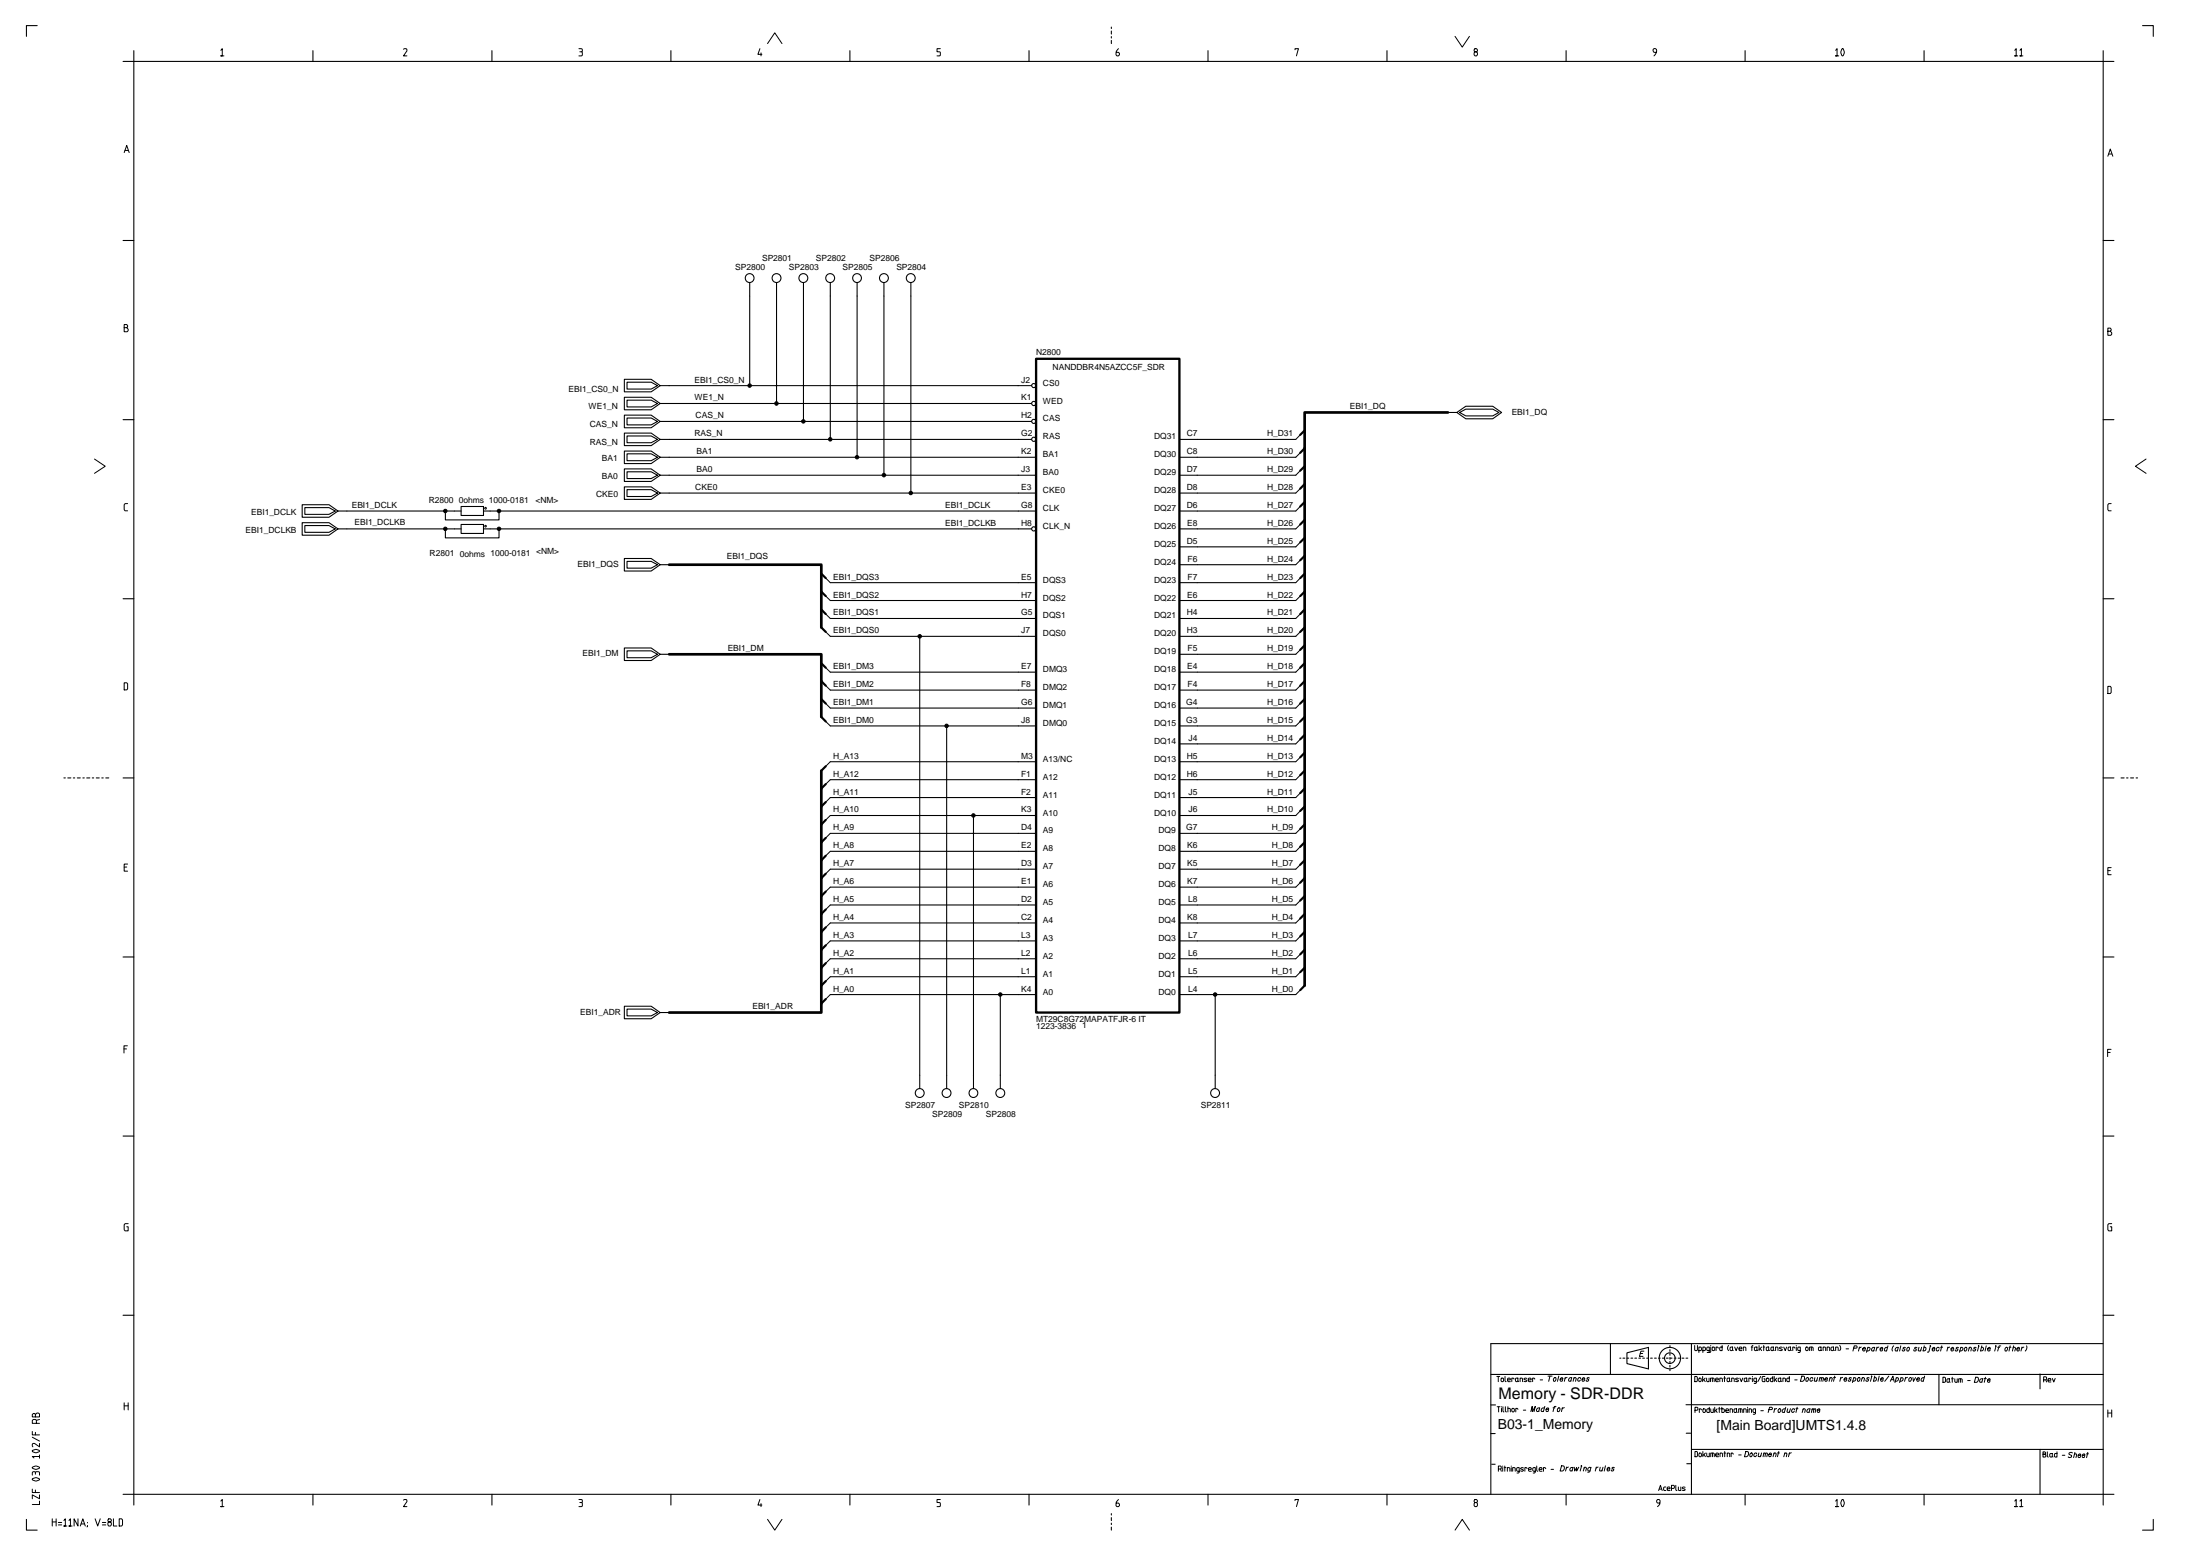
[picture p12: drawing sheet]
<svg xmlns="http://www.w3.org/2000/svg" width="420mm" height="297mm" viewBox="0 0 420 297" stroke-linecap="round" stroke-linejoin="round" font-family="sans-serif">
<g fill="none" stroke="#000" stroke-width=".2">
<path d="M7.1 4.9h-2.1v2M23.5 11.7h380.2M25.6 9.7v277.6M59.8 9.7v2M93.9 9.7v2M128.1 9.7v2M162.3 9.7v2M196.5 9.7v2M212.2 5.2v.2M212.2 5.9v.6M212.2 7v.3M212.2 7.7v.6"/>
<path d="M230.7 9.7v2M264.9 9.7v2M299.1 9.7v2M333.3 9.7v2M367.5 9.7v2M401.7 9.7v277.6M409.2 4.9h2v2M23.5 45.9h2.1M143.2 54v19.6M148.3 54v23M153.4 54v26.5M158.6 54v29.9"/>
<path d="M163.7 54v33.3M168.8 54v36.7M174 54v40.1M401.7 45.9h2M119.2 72.4h5.2l1.7 1.2-1.7 1.2h-5.2zM119.2 75.8h5.2l1.7 1.2-1.7 1.2h-5.2zM119.2 79.2h5.2l1.7 1.3-1.7 1.2h-5.2zM119.7 73h4.7l1.2 .6-1.2 .7h-4.7zM119.7 76.4h4.7l1.2 .6-1.2 .7h-4.7zM119.7 79.8h4.7l1.2 .7-1.2 .6h-4.7zM126.1 73.6h70.9M126.1 77h70.9"/>
<path d="M276.5 78.7h1.7M278.2 78.7l1.7-1.1h5.2l1.7 1.1-1.7 1.2h-5.2zM278.8 78.7l1.1-.6h5.2l1.2 .6-1.2 .7h-5.2zM23.5 80.1h2.1M57.7 96.4h5.1l1.7 1.2-1.7 1.1h-5.1zM57.7 99.8h5.1l1.7 1.2-1.7 1.2h-5.1zM58.2 96.9h4.6l1.2 .7-1.2 .6h-4.6zM64.5 97.6h23.6M85.1 97.6v1.7h10.2v-1.7M88.1 96.7h4.2v1.7h-4.2zM92.3 97.6h105.6M119.2 82.7h5.2l1.7 1.2-1.7 1.2h-5.2z"/>
<path d="M119.2 92.9h5.2l1.7 1.2-1.7 1.2h-5.2zM119.2 86.1h5.2l1.7 1.2-1.7 1.2h-5.2zM119.2 89.5h5.2l1.7 1.2-1.7 1.2h-5.2zM119.7 83.2h4.7l1.2 .7-1.2 .6h-4.7zM119.7 93.5h4.7l1.2 .6-1.2 .7h-4.7zM119.7 86.6h4.7l1.2 .7-1.2 .6h-4.7zM119.7 90.1h4.7l1.2 .6-1.2 .7h-4.7zM126.1 83.9h70.9M126.1 94.1h71.8M126.1 87.3h71.8M126.1 90.7h71.8M126.1 80.5h70.9"/>
<path d="M225.2 97.6h22.3M225.2 83.9h22.3M225.2 94.1h22.3M225.2 87.3h22.3M225.2 90.7h22.3M401.7 80.1h2M23.5 114.3h2.1M58.2 100.3h4.6l1.2 .7-1.2 .6h-4.6zM64.5 101h23.6M85.1 101v1.7h10.2v-1.7M88.1 100.1h4.2v1.7h-4.2zM92.3 101h104.7"/>
<path d="M119.2 106.6h5.2l1.7 1.2-1.7 1.2h-5.2zM119.7 107.2h4.7l1.2 .6-1.2 .7h-4.7zM126.1 107.8h1.7M158.6 111.2h39.3M158.6 118.1h39.3M158.6 114.6h39.3M225.2 101h22.3M225.2 111.2h22.3M225.2 118.1h22.3M225.2 114.6h22.3M225.2 107.8h22.3M225.2 104.4h22.3"/>
<path d="M401.7 114.3h2M119.2 123.7h5.2l1.7 1.2-1.7 1.2h-5.2zM119.7 124.2h4.7l1.2 .7-1.2 .7h-4.7zM126.1 124.9h1.7M158.6 128.3h39.3M158.6 138.6h39.3M158.6 135.2h39.3M158.6 131.7h39.3M158.6 121.5h39.3M175.7 121.5v86.3M180.8 138.6v69.2M225.2 128.3h22.3"/>
<path d="M225.2 138.6h22.3M225.2 135.2h22.3M225.2 131.7h22.3M225.2 124.9h22.3M225.2 121.5h22.3M12.2 148.5h.3M12.9 148.5h.6M14 148.5h.3M14.8 148.5h.5M15.8 148.5h.3M16.6 148.5h.6M17.6 148.5h.3"/>
<path d="M18.4 148.5h.6M19.4 148.5h.3M20.2 148.5h.6M23.5 148.5h2.1M158.6 145.4h39.3M158.6 159.1h39.3M158.6 155.7h39.3M158.6 152.3h39.3M158.6 148.8h39.3M185.9 155.7v52.1M225.2 145.4h22.3M225.2 159.1h22.3"/>
<path d="M225.2 155.7h22.3M225.2 152.3h22.3M225.2 148.8h22.3M225.2 142h22.3M401.7 148.5h2M405.1 148.5h.6M406.1 148.5h.3M406.9 148.5h.6M408 148.5h.2M158.6 179.6h39.3M158.6 176.2h39.3M158.6 172.8h39.3"/>
<path d="M158.6 169.4h39.3M158.6 165.9h39.3M158.6 162.5h39.3M225.2 179.6h22.3M225.2 176.2h22.3M225.2 172.8h22.3M225.2 169.4h22.3M225.2 165.9h22.3M225.2 162.5h22.3M23.5 182.7h2.1M119.2 192.1h5.2l1.7 1.2-1.7 1.2h-5.2zM119.7 192.6h4.7l1.2 .7-1.2 .6h-4.7z"/>
<path d="M126.1 193.3h1.7M158.6 189.9h39.3M158.6 186.5h39.3M158.6 183h39.3M191 189.9v17.9M225.2 189.9h22.3M225.2 186.5h22.3M225.2 183h22.3M232.1 189.9v17.9M401.7 182.7h2M23.5 216.9h2.1M401.7 216.9h2"/>
<path d="M23.5 251.1h2.1M284.7 256.5h116.9M284.7 256.5v28.8M307.6 256.5v5.8M309.3 259.3h.3M310 259.3h.3M310.7 259.3h.4M310.7 258.3l4.1-1.1v4.1l-4.1-1zM311.5 259.3h.3M312.2 259.3h.4M313 259.3h.3M313.7 259.3h.4"/>
<path d="M314.5 259.3h.3M315.2 259.3h.4M316 259.3h.3M316.7 259.3h.4M317.5 259.3h.3M318.2 259.3h.4M318.9 256.9v.3M318.9 257.6v.4M318.9 258.4v.3M318.9 259.1v.4M318.9 259.9v.3M319 259.3h.3"/>
<path d="M319.7 259.3h.4M320.5 259.3h.3M321.3 259.3h.3M322 259.3h.3M323 256.5v28.8M401.7 251.1h2M284.7 273.7h.8M284.7 262.4h117M284.7 268.2h.9M284.9 279.5h.6M318.9 260.6v.4M318.9 261.4v.3"/>
<path d="M322 268.2h.9M322 273.6h.9M322.1 279.4h.8M323 276.7h78.7M323 268.2h78.7M370.3 262.4v5.8M389.6 262.3v2.8M389.6 276.7v8.6M5 290v2.1h2.1M23.5 285.3h380.2M59.8 285.3v2M93.9 285.3v2"/>
<path d="M128.1 285.3v2M162.3 285.3v2M196.5 285.3v2M212.2 288.9v.3M212.2 289.7v.6M212.2 290.8v.2M212.2 291.5v.6M230.7 285.3v2M264.9 285.3v2M299.1 285.3v2M333.3 285.3v2M367.5 285.3v2"/>
<path d="M411.2 290v2.1h-2"/>
<circle cx="143.2" cy="53.1" r=".84"/>
<circle cx="148.3" cy="53.1" r=".85"/>
<circle cx="153.4" cy="53.1" r=".85"/>
<circle cx="158.5" cy="53.1" r=".85"/>
<circle cx="163.7" cy="53.1" r=".84"/>
<circle cx="168.8" cy="53.1" r=".85"/>
<circle cx="173.9" cy="53.1" r=".85"/>
<circle cx="197.4" cy="77" r=".4"/>
<circle cx="197.4" cy="73.6" r=".4"/>
<circle cx="197.4" cy="83.9" r=".4"/>
<circle cx="197.4" cy="80.4" r=".4"/>
<circle cx="197.4" cy="101" r=".4"/>
<circle cx="175.6" cy="208.7" r=".85"/>
<circle cx="180.8" cy="208.7" r=".85"/>
<circle cx="185.9" cy="208.7" r=".84"/>
<circle cx="191" cy="208.7" r=".85"/>
<circle cx="232.1" cy="208.7" r=".85"/>
<circle cx="318.9" cy="259.3" r="1.02"/>
<circle cx="318.9" cy="259.3" r="2.04"/>
</g>
<g fill="#000" stroke="#000" stroke-width=".19">
<circle cx="143.2" cy="73.6" r=".33"/>
<circle cx="148.3" cy="77" r=".34"/>
<circle cx="85" cy="97.5" r=".33"/>
<circle cx="95.3" cy="97.5" r=".33"/>
<circle cx="153.4" cy="80.4" r=".33"/>
<circle cx="158.6" cy="83.9" r=".34"/>
<circle cx="163.7" cy="87.3" r=".33"/>
<circle cx="168.8" cy="90.7" r=".34"/>
<circle cx="173.9" cy="94.1" r=".33"/>
<circle cx="85" cy="101" r=".33"/>
<circle cx="95.3" cy="101" r=".33"/>
<circle cx="175.7" cy="121.5" r=".34"/>
<circle cx="180.8" cy="138.6" r=".33"/>
<circle cx="185.9" cy="155.7" r=".33"/>
<circle cx="191" cy="189.9" r=".33"/>
<circle cx="232.1" cy="189.9" r=".33"/>
</g>
<path d="M276.5 78.7h-27.3v109.5M127.8 107.8h29.1v12M127.8 124.9h29.1v12M156.9 147.1v46.2h-29.1" fill="none" stroke="#000" stroke-width=".51"/>
<g fill="none" stroke="#000" stroke-width=".19">
<path d="M42.2 9.6l.2-.3v1.4h-.2h.6M77.1 9.4l.4-.1 .2 .2v.2l-.6 1h.6M110.6 9.3l.6 .1v.3l-.1 .2M110.7 9.9h.5v.6l-.1 .2h-.5M145.1 9.3l-.4 1.1h.8M145.3 10.1v.6M146.6 8.3l1.4-2 1.3 2M179.6 9.3h-.6v.6h.4l.2 .2v.5l-.6 .1M213.6 9.3a.97 .97 0 0 0-.3 1.4h.3l.2-.2v-.3l-.2-.2h-.4M247.3 9.5v-.2h.7l-.4 1.4M277.9 6.9l1.4 2.1 1.3-2.1M281.7 9.3l-.2 .4 .7 .4v.4l-.2 .2h-.3l-.2-.2v-.4l.2-.2h.3l.2-.4-.2-.2z"/>
<path d="M316.3 10h-.4l-.2-.4 .1-.2 .4-.1 .2 .2v.4l-.5 .8M350.6 9.6l.2-.3v1.4h-.2h.6M351.7 9.4l.2-.1a.99 .99 0 0 1 0 1.4h-.1a1.01 1.01 0 0 1-.1-1.3zM384.8 9.6l.3-.3v1.4h-.3h.5M385.8 9.6l.2-.3v1.4h-.2h.5M23.7 29.1l.5-1.3 .5 1.3M23.9 28.7h.6M402.6 29.8l.4-1.4 .5 1.4M402.7 29.4h.6M23.7 62.5h.5l.2-.1-.2-.4h-.5v1.3h.6l.2-.2v-.3l-.3-.3M402.6 63.2h.4l.2-.1-.2-.5h-.4v1.4h.5l.2-.5-.3-.3M18 87.6l2.1 1.4-2.1 1.4"/>
<path d="M24.4 96.1h-.5l-.2 .3v.9l.2 .2h.5M92.6 96.9h.2v.2h-.2zM248.3 83l-.8 .9M248.3 86.4l-.8 .9M248.3 89.9l-.8 .8M248.3 93.3l-.8 .8M248.3 96.7l-.8 .9M403.2 96.1h-.5l-.1 .3v.9l.1 .2h.5M409.9 87.6l-2.1 1.4 2.1 1.4M92.6 100.3h.2v.3h-.2zM157.7 110.4l.9 .8M157.7 113.8l.9 .8"/>
<path d="M157.7 117.2l.9 .9M248.3 100.1l-.8 .9M248.3 103.5l-.8 .9M248.3 107l-.8 .8M248.3 110.4l-.8 .8M248.3 113.8l-.8 .8M248.3 117.2l-.8 .9M23.7 130.3h.5l.2 .2v1l-.2 .2h-.5zM157.7 120.6l.9 .9M157.7 127.5l.9 .8M157.7 130.9l.9 .8M157.7 134.3l.9 .9"/>
<path d="M157.7 137.7l.9 .9M248.3 120.6l-.8 .9M248.3 124.1l-.8 .8M248.3 127.5l-.8 .8M248.3 130.9l-.8 .8M248.3 134.3l-.8 .9M248.3 137.7l-.8 .9M402.6 131h.4l.2 .2v1l-.2 .2h-.4zM158.6 145.4l-.9 .9M158.6 148.8l-.9 .9M158.6 152.3l-.9 .8M158.6 155.7l-.9 .8"/>
<path d="M158.6 159.1l-.9 .9M248.3 141.1l-.8 .9M248.3 144.6l-.8 .8M248.3 148l-.8 .8M248.3 151.4l-.8 .9M248.3 154.8l-.8 .9M248.3 158.2l-.8 .9M23.7 165.5h.5M24.4 165h-.7v1.3h.7M158.6 162.5l-.9 .9M158.6 165.9l-.9 .9M158.6 169.4l-.9 .8"/>
<path d="M158.6 172.8l-.9 .8M158.6 176.2l-.9 .8M158.6 179.6l-.9 .9M248.3 161.6l-.8 .9M248.3 165.1l-.8 .8M248.3 168.5l-.8 .9M248.3 171.9l-.8 .9M248.3 175.3l-.8 .9M248.3 178.8l-.8 .8M402.6 166.2h.4M403.2 165.6h-.6v1.4h.6M24.3 199.6h-.6v1.4"/>
<path d="M158.6 183l-.9 .9M158.6 186.5l-.9 .8M158.6 189.9l-.9 .8M248.3 182.2l-.8 .8M248.3 185.6l-.8 .9M248.3 189l-.8 .9M23.7 200.2h.5M402.5 200.9h.5M403.2 200.3h-.7v1.4M24.5 233.6h-.6l-.2 .2v1l.2 .2h.6v-.8h-.3M403.3 233.6h-.6l-.1 .2v1l.1 .2h.6v-.8h-.3M313.3 258.4h.4"/>
<path d="M314 257.9h-.6l-.3 1h.7M323.6 256.9v.8l.2 .1 .4-.1v-.8M324.5 257.8l.4-.1-.1-.5h-.3v1M325.2 257.8l.5-.1v-.4l-.1-.1h-.4v1M326.4 257.8l-.4-.1v-.4l.1-.1h.3v.8l-.4 .2M326.7 257.2v.8l-.3 .2M326.7 256.9h.1M327.1 257.2l.4 .1v.4l-.2 .1-.3-.1zM328.2 257.4l-.2-.2h-.3v.6M328.9 256.9v.9h-.3l-.2-.5 .2-.1h.3M330.1 256.9l-.2 .4 .2 .5M330.4 257.3l.1-.1h.4v.5l-.1 .1-.4-.1z"/>
<path d="M330.9 257.7l.1 .1M331.3 257.2l.3 .6 .2-.6M332.1 257.5h.6l-.2-.3-.4 .1v.4l.6 .1M332.9 257.8v-.6h.4l.1 .1v.5M334.4 257.2h.4M334.8 256.9l-.2 .1v.8M335.1 257.3l.1-.1h.3v.5l-.3 .1-.1-.1zM335.5 257.7l.2 .1M335.9 256.9v.9M336.2 257.4l.2 .4M336.4 257.2l-.5 .4M336.7 257.2h.3"/>
<path d="M336.8 256.9v.9M337.4 257.2h.4v.5l-.1 .1-.4-.1zM337.8 257.7l.1 .1M338.3 257.2h.4v.5l-.2 .1-.3-.1zM338.7 257.7l.1 .1M339.1 257.8v-.6h.3l.2 .1v.5M340.4 257.2h-.3l-.3 .1 .5 .3v.2h-.5M340.7 257.2l.2 .6 .3-.6M341.6 257.2h.4v.5l-.2 .1-.3-.1zM342 257.7l.1 .1M342.8 257.4l-.1-.2h-.3v.6M343.1 256.9h.1"/>
<path d="M343.1 257.2v.6M343.8 257.8l-.5-.1 .2-.5h.3v.8l-.4 .2M344.8 257.3l.4-.1 .1 .1v.4l-.3 .1-.2-.1zM345.6 257.8v-.6h.5l.2 .1v.5M345.9 257.2v.6M347.3 257.3l.1-.1h.4v.5l-.1 .1-.4-.1zM347.8 257.7l.1 .1M348.2 257.8v-.6h.3l.2 .1v.5M348.9 257.8v-.6h.4l.1 .1v.5M349.7 257.3l.1-.1h.4v.5l-.2 .1-.3-.1zM350.2 257.7l.1 .1M350.6 257.8v-.6h.3l.2 .1v.5"/>
<path d="M351.3 256.9a.68 .68 0 0 1 0 .9M352.6 257.5h.4M354 257.4h.5l.2-.1v-.3l-.6-.1-.2 1M355.1 257.2l-.2 .7M355.5 257.2l-.4 .2M355.7 257.5h.6l-.1-.2a.35 .35 0 0 0-.4 .2 .35 .35 0 0 0 .1 .4h.2l.1-.2M356.7 257.3l.2-.1 .3 .2a.48 .48 0 0 1-.6 .5l-.1-.1M356.7 257.2l-.2 .9M358 257.3a.38 .38 0 0 0-.5 .1 .38 .38 0 0 0 .1 .5l.3-.1M358 257.2l-.2 .7M358.5 257.2l-.2 .7M358.8 257.2l-.4 .2"/>
<path d="M359.1 257.5h.5l-.1-.2a.35 .35 0 0 0-.4 .2 .35 .35 0 0 0 .1 .4h.2l.1-.2M360.5 257.2a.46 .46 0 0 0-.6 .5l.2 .2 .2-.1M360.6 256.9l-.3 1M361.7 256.9l-.1 .1a.77 .77 0 0 0-.2 .9M362.5 257.3v-.1a.45 .45 0 0 0-.5 .2 .45 .45 0 0 0 0 .5l.4-.1M362.6 257.2l-.3 .7M363 256.9l-.2 1M363.9 257.3l-.2-.1-.2 .1v.2l.3 .2-.1 .2h-.4v-.2M364.3 257.3l.2-.1a.34 .34 0 0 1 .1 .4 .34 .34 0 0 1-.4 .2v-.4zM366.1 257.3l-.3-.1-.1 .1v.2l.3 .2-.1 .2h-.4v-.2M366.5 257.2l-.1 .7h.3l.1-.2M367 257.2l-.2 .7"/>
<path d="M367.4 257.2l.4 .1v.2l-.2 .4-.3-.1M367.5 256.9l-.2 1M368.6 257.2l-.2 .8-.3 .1M368.6 256.9l.1 .1zM369 257.5h.5v-.2a.35 .35 0 0 0-.4 .2 .35 .35 0 0 0 .1 .4h.2l.1-.2M370.3 257.4v-.2h-.2l-.3 .3 .1 .4h.2l.2-.2M370.6 257.2h.4M370.8 256.9l-.2 1M372 257.2l-.2 .7M372.4 257.2l-.4 .2M372.6 257.5h.5a.29 .29 0 0 0-.4-.2 .29 .29 0 0 0-.1 .4l.1 .2h.3l.1-.2M374 257.3l-.2-.1-.2 .1v.2l.3 .2-.1 .2h-.3l-.1-.2"/>
<path d="M374.4 257.3l.3-.1 .2 .2a.47 .47 0 0 1-.5 .5l-.1-.1M374.5 257.2l-.3 .9M375.3 257.3l.1-.1a.34 .34 0 0 1 .2 .4 .34 .34 0 0 1-.4 .2zM376.1 257.4l.1-.2 .3 .2-.1 .5M376.1 257.2l-.2 .7M377.4 257.3l-.2-.1-.2 .1v.2l.3 .2-.1 .2h-.4v-.2M377.9 257.2l-.2 .7M377.9 256.9v.1zM378.4 257.2l.3 .1 .1 .2-.2 .4-.4-.1M378.5 256.9l-.3 1M379.3 256.9l-.2 1M379.6 257.5h.5a.29 .29 0 0 0-.4-.2 .29 .29 0 0 0-.1 .4l.1 .2h.3l.1-.2"/>
<path d="M381.1 256.9l.1 .1zM381.2 257.2l-.3 .7M381.5 257.2h.4M382.1 256.9h-.3l-.3 1M383.1 257.3l.1-.1a.33 .33 0 0 1 .2 .4 .33 .33 0 0 1-.5 .2zM383.7 257.2h.4M383.9 256.9l-.2 1M384.5 257.3l.3-.1 .1 .2-.1 .5M384.6 256.9l-.3 1M385.2 257.5h.5v-.2a.35 .35 0 0 0-.5 .2 .35 .35 0 0 0 .1 .4h.3l.1-.2M386.2 257.2l-.2 .7M386.5 257.2l-.4 .2"/>
<path d="M387 256.9l.1 .5-.3 .5M6.2 273.3v.6h1.3M6.2 274.4l1.3 .7M6.2 276.9a.91 .91 0 0 1 1.3 .2 .87 .87 0 0 1-1.3-.2zM6.8 270l.3-.3 .4 .2v.6h-1.3v-.5l.2-.2 .4 .2v.5M6.8 273.4v.5M7 271.7v-.6l-.2-.1h-.4l-.2 .1v.6h1.3M7.5 275.5v.7l-.9-.7-.4 .2 .1 .5M7.5 277.7v.6v-.3h-1.3l.3 .3M7.5 271l-.5 .1M23.7 267.8v1.4M23.7 268.4h.8"/>
<path d="M24.5 267.8v1.4M285.9 262.8h.5M285.9 268.5h.6M286.1 262.8v1M286.2 268.5v1M286.7 263.2l.1-.1 .4 .1-.2 .6-.3-.2zM286.8 268.5v.1M286.8 268.9v.6M287 279.9h.1M287 268.5v.9l.2 .1M287.4 279.9v1M287.4 262.8v.8l.2 .2"/>
<path d="M287.5 268.5v.9l.2 .1M287.9 263.4h.5l-.1-.3-.4 .1v.4l.1 .2h.4M288 268.9l.4 .1v.5M288 268.5v1M288.6 279.9h.1M288.7 269l.2-.1 .3 .1v.4l-.1 .1-.4-.1zM289.1 263.3l-.1-.2h-.3v.7M289.4 263.2l.5-.1v.5l-.1 .2-.4-.2zM289.9 263.6l.1 .2M289.9 269l-.1-.1h-.3v.6M290.3 263.8v-.7l.5 .1v.6M290.9 269.2h.5"/>
<path d="M291.6 263.1h-.3l-.2 .1 .5 .3-.2 .3-.3-.1M291.9 263.4h.5l-.1-.3-.4 .1v.4l.1 .2h.4M292.4 269.5l.2-1 .1 1 .5-1-.2 1M293.1 263.3l-.1-.2h-.3v.7M293.5 279.9v.8l.2 .2M294 268.8a.45 .45 0 0 0-.5 .1 .45 .45 0 0 0 0 .5h.4M294.1 268.8l-.2 .7M294.1 263.4h.5M294.9 268.8a.47 .47 0 0 0-.6 .5l.2 .2 .3-.1M295 268.5l-.2 1M295.3 269h.5a.29 .29 0 0 0-.4-.2 .29 .29 0 0 0-.1 .5l.1 .2 .2-.1 .1-.2M295.6 262.7h.8"/>
<path d="M296 262.7l-.2 1M296.6 268.8h.4M296.8 263h.2a.34 .34 0 0 1 .1 .4 .34 .34 0 0 1-.4 .2zM297.2 268.5h-.3l-.3 1M297.6 268.8h.1a.34 .34 0 0 1 .2 .4 .34 .34 0 0 1-.5 .2v-.4zM297.7 262.7l-.3 1M298 263.3h.5a.3 .3 0 0 0-.4-.2 .3 .3 0 0 0-.1 .4l.1 .2h.2l.1-.3M298.2 279.8l.4 .1a.57 .57 0 0 1-.3 .9h-.3zM298.4 268.7l-.2 .8M298.8 268.7l-.5 .2M298.9 262.9l-.1 .8M299.3 262.9l-.4 .2"/>
<path d="M300.2 263a.38 .38 0 0 0-.5 .2 .38 .38 0 0 0 .1 .5l.2-.1M300.2 263l-.2 .7M300.6 263.1l.1-.1 .3 .1-.1 .6M300.6 263l-.2 .7M301.9 263.2l-.1-.2h-.2l-.3 .3 .1 .4h.2l.2-.3M302 279.8l.1 .1-.1 .1zM302.1 263.3h.6a.29 .29 0 0 0-.5-.2 .29 .29 0 0 0-.1 .4l.2 .2h.2l.1-.3M303.5 263.1l-.2-.1-.2 .1v.2l.3 .1-.1 .3h-.4v-.3M306.6 279.8l-.2 1M323.7 262.8h.3l.2 .1v.7l-.2 .2h-.3zM323.7 277.1l.5 .1v.7l-.1 .2h-.4zM323.7 269.2h.4l.2-.1v-.3l-.6-.2v1"/>
<path d="M324.4 263.2l.2-.1 .3 .1-.1 .6-.4-.2zM324.5 277.5l.1-.1 .3 .1-.1 .6-.3-.2zM324.9 269.2l-.1-.3h-.3v.7M325.2 262.8v1M325.2 277.1v1M325.3 268.9l.4 .2v.4l-.1 .1-.4-.1zM325.4 263.4l.3 .4M325.4 277.7l.3 .4M325.7 263.1l-.5 .4M325.7 277.4l-.5 .5M325.9 263.1v.5l.2 .2h.3v-.7M326 277.4v.5l.1 .2h.3v-.7"/>
<path d="M326.4 268.6v1h-.3l-.1-.1v-.4l.1-.2h.3M326.7 263.8v-.7h.5l.2 .1v.6M326.7 278.1v-.7h.6l.1 .1v.6M326.7 268.9v.6l.1 .1h.4v-.7M327 263.1v.7M327.1 277.4v.7M327.5 268.6v1M327.6 263.4h.6l-.1-.3-.5 .1v.4l.2 .2h.4M327.7 277.7h.5l-.1-.3-.4 .1v.4l.1 .2h.4M327.7 269.2l.2 .4M327.9 268.9l-.4 .5M328.2 268.9h.4"/>
<path d="M328.3 268.6v1M328.5 263.8v-.7l.4 .1v.6M328.5 278.1v-.7h.3l.2 .1v.6M328.8 268.6v1h.4l.1-.1v-.4l-.1-.2h-.4M329.2 263.1h.4M329.2 277.4h.4M329.3 262.8v1M329.4 277.1v1M329.6 269.3h.5l-.1-.4-.4 .2v.4l.1 .1h.4M329.8 263.2l.5-.1v.5l-.1 .2-.4-.2zM329.9 278.1v-.7h.3l.1 .1v.6M330.3 263.6l.1 .2"/>
<path d="M330.4 269.6v-.7h.4l.1 .2v.5M330.7 263.8v-.7l.5 .1v.6M331 277.6l-.1-.2h-.3v.7M331.3 268.9h.3v.6l-.1 .1-.3-.1zM331.6 269.5l.2 .1M332 263.1h-.3l-.2 .1 .5 .3-.2 .3-.3-.1M332.1 269.6v-.7h.5l.1 .2v.5M332.1 277.7h.4M332.3 263.1l.3 .7 .2-.7M332.4 268.9v.7M333 269.6v-.7h.3l.2 .2v.5M333.1 263.2l.5-.1v.5l-.2 .2-.3-.2z"/>
<path d="M333.4 277.1l.5 .1a.63 .63 0 0 1-.1 .7 .63 .63 0 0 1-.6 .2zM333.6 263.6l.1 .2M333.8 268.6v.1M333.8 268.9v.7M334 269.6v-.7h.4l.1 .2v.5M334.3 277.4h.2a.34 .34 0 0 1 .2 .4 .34 .34 0 0 1-.5 .2zM334.4 263.3l-.1-.2h-.3v.7M334.7 262.8h.1M334.7 263.1v.7M335.3 269.6h-.4l-.1-.1v-.4l.1-.2h.4v.9l-.5 .2M335.4 263.8h-.3l-.1-.2v-.4l.1-.1h.3v.9l-.4 .1M335.5 277.6v-.2h-.3l-.2 .3 .1 .3 .1 .1 .3-.3"/>
<path d="M335.9 277.4l-.1 .6 .3 .1 .2-.2M336.3 262.8l-.6 1M336.3 269.3h.5M336.4 277.4l-.2 .7M336.8 277.6l.2-.2 .2 .1 .2-.1 .2 .1-.2 .6M336.9 277.4l-.2 .7M337.1 262.8h-.4l-.2 .1v.7l.2 .2h.4v-.6h-.2M337.2 277.5l-.1 .6M337.3 263.2l.2-.1 .3 .1v.4l-.1 .2-.4-.2zM337.8 277.7h.5v-.2a.35 .35 0 0 0-.5 .1 .35 .35 0 0 0 .1 .5l.3-.1 .1-.2M337.8 269.1h.5l.2-.3-.5-.2-.3 1M338.6 262.8v1h-.4l-.1-.6 .5-.1"/>
<path d="M338.8 277.5l.1-.1 .3 .1-.1 .6M338.8 277.4l-.2 .7M338.8 262.8v1M339 268.9l-.2 .7M339.1 263.4l.2 .4M339.3 268.9l-.4 .2M339.3 263.1l-.5 .4M339.5 277.4h.3M339.6 263.2l.5-.1v.5l-.2 .2-.3-.2zM339.7 277.1l-.2 1M339.7 269l.2-.1a.34 .34 0 0 1 .1 .5 .34 .34 0 0 1-.4 .1zM340.1 263.6l.1 .2"/>
<path d="M340.5 263.8v-.7l.5 .1v.6M340.8 277.5l.1-.1 .4 .1-.1 .6M340.9 277.4l-.2 .7M340.9 268.9a.49 .49 0 0 0-.6 .6l.3 .1h.2M341 268.6l-.2 1M341.4 268.9l-.1 .7h.3l.2-.2M341.7 262.8v1h-.3l-.2-.2v-.4l.5-.1M341.8 277.3l-.2 .8M341.9 268.9l-.2 .7M342.1 277.3l-.4 .2M342.7 269.1v-.2h-.3l-.2 .3 .1 .4h.1l.3-.2M342.8 263.4h.4"/>
<path d="M343 268.9h.4M343.2 268.6l-.2 1M344.1 262.7h.4a.61 .61 0 0 1-.3 1h-.4zM344.3 269.1l.2-.2 .3 .2-.1 .5M344.4 268.9l-.2 .7M345 263h.2a.34 .34 0 0 1 .2 .4 .34 .34 0 0 1-.5 .2v-.4zM345.7 269a.38 .38 0 0 0-.5 .1 .38 .38 0 0 0 .1 .5h.2M345.7 268.9l-.2 .7M346.1 269.1l.1-.2 .2 .2 .2-.2 .2 .1-.1 .6M346.1 268.9l-.2 .7M346.2 263.2v-.2h-.3l-.2 .3 .1 .4h.1l.3-.3M346.4 269.1l-.1 .5"/>
<path d="M346.6 263l-.1 .7h.3l.2-.2M347.1 269.2h.5l-.2-.3-.3 .2v.4l.1 .1h.2l.1-.2M347.1 263l-.2 .7M347.5 263.2l.2-.2 .2 .1 .3-.1 .1 .1-.2 .6M347.6 263l-.2 .7M347.9 263.1l-.1 .6M348.5 263.3h.5v-.2a.36 .36 0 0 0-.5 .1 .36 .36 0 0 0 .1 .5h.3l.1-.3M349.5 263.1l.1-.1 .3 .1-.1 .6M349.5 263l-.2 .7M350.2 263h.4M350.4 262.7l-.2 1M351.6 262.9l-.2 .8"/>
<path d="M351.9 262.9l-.4 .2M352.2 263.3h.5v-.2a.35 .35 0 0 0-.5 .1 .35 .35 0 0 0 .1 .5h.3l.1-.3M353.6 263.1l-.3-.1-.1 .1v.2l.3 .1-.2 .3h-.3v-.3M354 263.1l.2-.1 .2 .2a.47 .47 0 0 1-.5 .5l-.1-.1M354 263l-.2 .9M354.9 263h.1a.33 .33 0 0 1 .2 .4 .33 .33 0 0 1-.4 .2zM355.6 263.1l.1-.1 .4 .1-.2 .6M355.7 263l-.2 .7M357 263.1l-.3-.1-.2 .1 .1 .2 .3 .1-.2 .3h-.3v-.3M357.4 262.7l.1 .1zM357.4 262.9l-.2 .8M358 263h.3l.1 .3-.3 .4-.3-.1"/>
<path d="M358 262.7l-.2 1M358.9 262.7l-.2 1M359.2 263.3h.5v-.2a.36 .36 0 0 0-.5 .1 .36 .36 0 0 0 .1 .5h.2l.2-.3M360.7 262.7l-.8 1M361 263.7l.5-1 .2 1M361.2 263.4h.5M362.1 263.1l.2-.1 .3 .2a.47 .47 0 0 1-.5 .5l-.1-.1M362.2 263l-.3 .9M363 263.1l.2-.1 .3 .2a.47 .47 0 0 1-.5 .5l-.2-.1M363.1 263l-.3 .9M363.9 262.9l-.2 .8M364.3 262.9l-.4 .2"/>
<path d="M364.7 263h.1a.34 .34 0 0 1 .2 .4 .34 .34 0 0 1-.4 .2v-.4zM365.3 263l.1 .7 .4-.7M366.1 263.3h.5v-.2a.35 .35 0 0 0-.5 .1 .35 .35 0 0 0 .1 .5h.2l.2-.3M367.5 263a.45 .45 0 0 0-.5 .2 .45 .45 0 0 0 0 .5l.3-.1M367.6 262.7l-.3 1M371.1 262.9l.4 .1v.8l-.1 .1h-.3zM372 263.2h.3v.6l-.1 .1-.4-.1zM372.3 263.8l.1 .1M372.7 263.2h.4M372.8 262.9v1M373.3 263.2v.6l.2 .1h.3v-.7M374.1 263.9v-.7h.5l.1 .2v.5"/>
<path d="M374.4 263.2v.7M375.8 263.5h.5M377.3 262.9h.4a.57 .57 0 0 1-.3 1h-.3zM378.7 263.2h-.1a.44 .44 0 0 0-.5 .2 .44 .44 0 0 0 0 .5l.4-.1M378.7 263.2l-.2 .7M379 263.2h.3M379.2 262.9l-.2 1M379.6 263.5h.5v-.2a.35 .35 0 0 0-.5 .1 .35 .35 0 0 0 .1 .5h.3l.1-.2M390.2 277.6h.3l.2-.3-.2-.1h-.3v1h.4l.1-.4-.2-.2M390.3 263.4h.4l.2-.1-.2-.5h-.4v1M390.7 263.4l.2 .4M391 277.2v.8l.2 .2"/>
<path d="M391.1 263.5h.6l-.1-.4-.5 .2v.4l.6 .1M391.5 277.6l.5-.1v.5l-.2 .2-.3-.2zM392 263.1l.2 .7 .3-.7M392 278l.1 .2M392.8 277.2v1h-.3l-.1-.2v-.4l.4-.1M393.9 277.8h.4M395.8 277.4a.33 .33 0 0 0-.4-.1 .33 .33 0 0 0-.2 .3l.4 .2a.35 .35 0 0 1-.2 .4 .35 .35 0 0 1-.4-.1M396.2 277.7l.3-.2 .1 .2-.1 .6M396.3 277.3l-.3 1M396.9 277.8h.5l-.2-.3a.43 .43 0 0 0-.2 .8l.2-.1 .2-.2M397.7 277.8h.5l-.2-.3a.42 .42 0 0 0-.3 .3 .42 .42 0 0 0 .1 .5l.2-.1 .1-.2M398.5 277.5h.4"/>
<path d="M398.7 277.3l-.2 1M402.6 269.2v1.3M402.6 269.7h.7M403.3 269.2v1.3M6.2 284.3v.6h1.3M6.3 282.3a.88 .88 0 0 1 1.2 .2 .91 .91 0 0 1-1.3-.1zM6.3 280a.88 .88 0 0 1 1.2 .2 .91 .91 0 0 1-1.3-.1zM6.8 281.4v-.4l.5-.1 .2 .2v.5M6.8 284.4v.5M6.8 281.1l-.2-.2-.3 .1-.1 .6M7.5 286.6v.6h-1.3M7.5 285.4v.7l-1.3-.7v.7"/>
<path d="M10 289.9v1.4M10 290.5h.7M10.7 289.9v1.4M11.1 291.1h.7M11.1 290.6h.7M12.2 290.3l.3-.4v1.4h-.3h.6M13.2 290.3l.3-.4v1.4h-.3h.6M14.9 289.9v1.4l-.8-1.4v1.4M15.3 291.3l.5-1.4 .5 1.4M15.5 290.9h.6M16.7 291.2l-.1 .3M16.7 290.6v.1"/>
<path d="M18.2 289.9l.5 1.4 .4-1.4M19.5 291.1h.7M19.5 290.6h.7M20.8 289.9l-.2 .5 .7 .3v.4l-.2 .2h-.3l-.2-.2v-.4l.2-.2h.3l.2-.3-.2-.3zM21.7 289.9v1.4h.6M22.8 289.9h.4l.2 .3v.9l-.2 .2h-.4zM42.2 286.6l.2-.3v1.3h-.2h.6M77.1 286.4l.4-.1 .2 .2-.6 1.1h.6M110.6 286.3h.6v.4l-.1 .1M110.7 286.8l.5 .1v.5l-.1 .2h-.5M145.1 286.3l-.4 1h.8M145.3 287v.6"/>
<path d="M146.6 290l1.4 2.1 1.3-2.1M179.6 286.3h-.6v.5h.4l.2 .2v.5l-.6 .1M213.6 286.3a.94 .94 0 0 0-.3 1.3h.3l.2-.2v-.3l-.2-.2h-.4M247.3 286.5v-.2h.7l-.4 1.3M277.9 292.1l1.4-2.1 1.3 2.1M281.7 286.3l-.2 .4 .7 .3v.4l-.2 .2h-.3l-.2-.2v-.4l.2-.2h.3l.2-.1-.2-.4zM286.2 280.4l.5-.1-.1-.4h-.4v1M286.6 280.4l.1 .5M287 280.2v.7M287.3 280.2h.3M287.9 280.9v-.7h.3l.2 .1v.6M288.6 280.2v.7"/>
<path d="M288.9 280.9v-.7h.4l.1 .1v.6M290.1 280.9h-.3l-.1-.2 .1-.5h.3v.9l-.4 .1M290.9 280.2h-.3l-.2 .1 .5 .3v.2h-.5M291.6 280.4l-.1-.2h-.3v.7M291.9 280.5h.5l-.1-.3-.4 .1v.4l.1 .2h.4M293.2 280.9h-.3l-.2-.2v-.4l.2-.1h.3v.9l-.4 .1M294 280.5h.5l-.1-.3-.4 .1v.4l.1 .2h.4M295.2 280.4l-.1-.2h-.3v.7M296.2 280.5h.5M299.2 280.1l-.2 .7M299.5 280.1l-.4 .2M300.4 280.2h-.4l-.2 .3 .1 .3h.4"/>
<path d="M300.4 280.1l-.2 .7M300.7 280.1v.7l.4-.6v.6l.4-.7M302 280.1l-.2 .7M302.5 280.3l.2-.2 .3 .2-.2 .5M302.6 280.1l-.2 .7M303.8 280.1l-.2 .8-.4 .1M303.8 280.2a.34 .34 0 0 0-.5 .1 .34 .34 0 0 0 .4 .5M304.9 280.1l-.2 .7M305.2 280.1l-.4 .2M305.6 280.1l-.1 .7h.3l.2-.2M306.1 280.1l-.2 .7M306.9 280.4h.5l-.1-.3a.43 .43 0 0 0-.2 .7h.2l.1-.2"/>
<path d="M308.3 280.2l-.3-.1-.1 .1v.2h.3v.2l-.1 .2h-.4v-.2M316.8 284.5l.3-1 .3 1M316.9 284.3h.4M317 286.9h-.4l-.2-.2 .2-.4h.3a.93 .93 0 0 1-.3 1.3M318.1 283.9l-.4 .1v.4l.4 .1M318.4 284.2h.5l-.1-.3-.4 .1v.4l.5 .1M319.2 284.1h.4l.2-.1-.2-.5h-.4v1M320 283.5v.9l.3 .1M320.5 283.9v.5l.2 .1h.3v-.6M321.8 283.9h-.3l-.2 .1 .5 .3-.2 .2h-.3M350.6 286.6l.2-.3v1.3h-.2h.6M351.8 286.3h.1a.85 .85 0 0 1-.1 1.3 .96 .96 0 0 1 0-1.3z"/>
<path d="M384.8 286.6l.3-.3v1.3h-.3h.5M385.8 286.6l.2-.3v1.3h-.2h.5"/>
</g>
<path d="M197.9 68.5h27.3v124.8h-27.3z" fill="none" stroke="#000" stroke-width=".44"/>
<g fill="none" stroke="#000" stroke-width=".41">
<path d="M249.2 82.2l-.9 .8M249.2 85.6l-.9 .8M249.2 89l-.9 .9M249.2 92.4l-.9 .9M249.2 95.8l-.9 .9M249.2 99.3l-.9 .8M156.9 109.5l.8 .9M156.9 112.9l.8 .9M156.9 116.4l.8 .8M156.9 119.8l.8 .8M249.2 102.7l-.9 .8M249.2 106.1l-.9 .9"/>
<path d="M249.2 109.5l-.9 .9M249.2 112.9l-.9 .9M249.2 116.4l-.9 .8M249.2 119.8l-.9 .8M156.9 126.6l.8 .9M156.9 130l.8 .9M156.9 133.5l.8 .8M156.9 136.9l.8 .8M249.2 123.2l-.9 .9M249.2 126.6l-.9 .9M249.2 130l-.9 .9M249.2 133.5l-.9 .8"/>
<path d="M249.2 136.9l-.9 .8M157.7 146.3l-.8 .8M157.7 149.7l-.8 .8M157.7 153.1l-.8 .9M157.7 156.5l-.8 .9M157.7 160l-.8 .8M249.2 140.3l-.9 .8M249.2 143.7l-.9 .9M249.2 147.1l-.9 .9M249.2 150.5l-.9 .9M249.2 154l-.9 .8M249.2 157.4l-.9 .8"/>
<path d="M157.7 163.4l-.8 .8M157.7 166.8l-.8 .8M157.7 170.2l-.8 .9M157.7 173.6l-.8 .9M157.7 177l-.8 .9M249.2 160.8l-.9 .8M249.2 164.2l-.9 .9M249.2 167.6l-.9 .9M249.2 171.1l-.9 .8M249.2 174.5l-.9 .8M249.2 177.9l-.9 .9M157.7 180.5l-.8 .8"/>
<path d="M157.7 183.9l-.8 .8M157.7 187.3l-.8 .9M157.7 190.7l-.8 .9M249.2 181.3l-.9 .9M249.2 184.7l-.9 .9M249.2 188.2l-.9 .8"/>
</g>
<text font-size="3.1" x="286.2" y="267.1">Memory - SDR-DDR</text>
<g font-size="2.7">
<text x="286.1" y="272.8">B03-1_Memory</text>
<text x="327.8" y="273">[Main Board]UMTS1.4.8</text>
</g>
<g font-size="1.6">
<text x="140.4" y="51.5">SP2800</text>
<text x="145.5" y="49.8">SP2801</text>
<text x="150.7" y="51.5">SP2803</text>
<text x="155.8" y="49.8">SP2802</text>
<text x="160.9" y="51.5">SP2805</text>
<text x="166.1" y="49.8">SP2806</text>
<text x="171.2" y="51.5">SP2804</text>
<text x="197.9" y="67.7">N2800</text>
<text x="201" y="70.7">NANDDBR4N5AZCC5F_SDR</text>
<text x="108.6" y="74.7">EBI1_CS0_N</text>
<text x="132.6" y="76.5">WE1_N</text>
<text x="132.6" y="73">EBI1_CS0_N</text>
<text x="195" y="73">J2</text>
<text x="195" y="76.5">K1</text>
<text x="199.2" y="73.6">CS0</text>
<text x="199.2" y="77">WED</text>
<text x="112.4" y="78.2">WE1_N</text>
<text x="112.6" y="81.6">CAS_N</text>
<text x="132.6" y="83.3">RAS_N</text>
<text x="132.9" y="79.9">CAS_N</text>
<text x="195" y="79.9">H2</text>
<text x="195" y="83.3">G2</text>
<text x="199.2" y="80.5">CAS</text>
<text x="199.2" y="83.9">RAS</text>
<text x="220.4" y="83.9">DQ31</text>
<text x="226.6" y="83.3">C7</text>
<text x="242" y="83.3">H_D31</text>
<text x="257.8" y="78.2">EBI1_DQ</text>
<text x="288.7" y="79.3">EBI1_DQ</text>
<text x="112.6" y="85">RAS_N</text>
<text x="115" y="88.1">BA1</text>
<text x="133" y="86.7">BA1</text>
<text x="195" y="86.7">K2</text>
<text x="199.2" y="87.3">BA1</text>
<text x="220.4" y="87.3">DQ30</text>
<text x="226.6" y="86.7">C8</text>
<text x="242" y="86.7">H_D30</text>
<text x="81.9" y="96">R2800</text>
<text x="87.6" y="96">0ohms 1000-0181</text>
<text x="102.3" y="95.9">&lt;NM&gt;</text>
<text x="113.8" y="94.9">CKE0</text>
<text x="115" y="91.5">BA0</text>
<text x="132.8" y="93.5">CKE0</text>
<text x="133" y="90.1">BA0</text>
<text x="195" y="90.1">J3</text>
<text x="195" y="93.6">E3</text>
<text x="199.2" y="90.7">BA0</text>
<text x="199.2" y="94.1">CKE0</text>
<text x="220.4" y="90.7">DQ29</text>
<text x="220.4" y="94.1">DQ28</text>
<text x="226.6" y="93.6">D8</text>
<text x="226.6" y="90.1">D7</text>
<text x="242" y="90.1">H_D29</text>
<text x="242" y="93.6">H_D28</text>
<text x="46.9" y="101.7">EBI1_DCLKB</text>
<text x="48" y="98.3">EBI1_DCLK</text>
<text x="67.2" y="97">EBI1_DCLK</text>
<text x="67.7" y="100.3">EBI1_DCLKB</text>
<text x="180.5" y="97">EBI1_DCLK</text>
<text x="180.5" y="100.4">EBI1_DCLKB</text>
<text x="195" y="97">G8</text>
<text x="195" y="100.4">H8</text>
<text x="199.2" y="97.6">CLK</text>
<text x="199.2" y="101">CLK_N</text>
<text x="220.4" y="97.6">DQ27</text>
<text x="220.4" y="101">DQ26</text>
<text x="226.6" y="97">D6</text>
<text x="226.7" y="100.4">E8</text>
<text x="242" y="97">H_D27</text>
<text x="242" y="100.4">H_D26</text>
<text x="82.1" y="106.2">R2801</text>
<text x="87.8" y="106.2">0ohms 1000-0181 &lt;NM&gt;</text>
<text x="138.8" y="106.8">EBI1_DQS</text>
<text x="220.4" y="104.4">DQ25</text>
<text x="220.4" y="107.8">DQ24</text>
<text x="226.6" y="103.8">D5</text>
<text x="226.8" y="107.2">F6</text>
<text x="242" y="103.8">H_D25</text>
<text x="242" y="107.2">H_D24</text>
<text x="110.3" y="108.2">EBI1_DQS</text>
<text x="159.1" y="110.7">EBI1_DQS3</text>
<text x="195" y="110.7">E5</text>
<text x="199.2" y="111.2">DQS3</text>
<text x="220.4" y="111.2">DQ23</text>
<text x="226.8" y="110.7">F7</text>
<text x="242" y="110.7">H_D23</text>
<text x="159.1" y="114.1">EBI1_DQS2</text>
<text x="159.1" y="117.5">EBI1_DQS1</text>
<text x="195" y="117.5">G5</text>
<text x="195" y="114.1">H7</text>
<text x="199.2" y="114.7">DQS2</text>
<text x="199.2" y="118.1">DQS1</text>
<text x="220.4" y="114.7">DQ22</text>
<text x="220.4" y="118.1">DQ21</text>
<text x="226.6" y="117.5">H4</text>
<text x="226.7" y="114.1">E6</text>
<text x="242" y="114.1">H_D22</text>
<text x="242" y="117.5">H_D21</text>
<text x="111.2" y="125.3">EBI1_DM</text>
<text x="139" y="124.3">EBI1_DM</text>
<text x="159.1" y="120.9">EBI1_DQS0</text>
<text x="195" y="120.9">J7</text>
<text x="199.2" y="121.5">DQS0</text>
<text x="220.4" y="121.5">DQ20</text>
<text x="220.4" y="124.9">DQ19</text>
<text x="226.6" y="120.9">H3</text>
<text x="226.8" y="124.3">F5</text>
<text x="242" y="120.9">H_D20</text>
<text x="242" y="124.3">H_D19</text>
<text x="159.1" y="127.7">EBI1_DM3</text>
<text x="159.1" y="131.2">EBI1_DM2</text>
<text x="195" y="131.2">F8</text>
<text x="195" y="127.7">E7</text>
<text x="199.2" y="128.3">DMQ3</text>
<text x="199.2" y="131.7">DMQ2</text>
<text x="220.4" y="128.3">DQ18</text>
<text x="220.4" y="131.7">DQ17</text>
<text x="226.7" y="127.7">E4</text>
<text x="226.8" y="131.2">F4</text>
<text x="242" y="127.7">H_D18</text>
<text x="242" y="131.2">H_D17</text>
<text x="159.1" y="134.6">EBI1_DM1</text>
<text x="195" y="134.6">G6</text>
<text x="199.2" y="135.2">DMQ1</text>
<text x="220.4" y="135.2">DQ16</text>
<text x="226.5" y="134.6">G4</text>
<text x="242" y="134.6">H_D16</text>
<text x="159.1" y="138">EBI1_DM0</text>
<text x="195" y="138">J8</text>
<text x="199.2" y="138.6">DMQ0</text>
<text x="220.4" y="138.6">DQ15</text>
<text x="220.4" y="142">DQ14</text>
<text x="226.5" y="138">G3</text>
<text x="227" y="141.4">J4</text>
<text x="242" y="138">H_D15</text>
<text x="242" y="141.4">H_D14</text>
<text x="159.1" y="144.8">H_A13</text>
<text x="159.1" y="148.3">H_A12</text>
<text x="195" y="148.3">F1</text>
<text x="195" y="144.8">M3</text>
<text x="199.2" y="145.4">A13/NC</text>
<text x="199.2" y="148.8">A12</text>
<text x="220.4" y="145.4">DQ13</text>
<text x="220.4" y="148.8">DQ12</text>
<text x="226.6" y="148.2">H6</text>
<text x="226.6" y="144.8">H5</text>
<text x="242" y="144.8">H_D13</text>
<text x="242" y="148.3">H_D12</text>
<text x="159.1" y="151.7">H_A11</text>
<text x="159.1" y="155.1">H_A10</text>
<text x="195" y="155.1">K3</text>
<text x="195" y="151.7">F2</text>
<text x="199.2" y="152.3">A11</text>
<text x="199.2" y="155.7">A10</text>
<text x="220.4" y="152.3">DQ11</text>
<text x="220.4" y="155.7">DQ10</text>
<text x="227" y="155.1">J6</text>
<text x="227" y="151.7">J5</text>
<text x="242" y="151.7">H_D11</text>
<text x="242" y="155.1">H_D10</text>
<text x="159.1" y="158.5">H_A9</text>
<text x="159.1" y="161.9">H_A8</text>
<text x="195" y="161.9">E2</text>
<text x="195" y="158.5">D4</text>
<text x="199.2" y="159.1">A9</text>
<text x="221.3" y="159.1">DQ9</text>
<text x="226.5" y="158.5">G7</text>
<text x="226.7" y="161.9">K6</text>
<text x="242.9" y="158.5">H_D9</text>
<text x="242.9" y="161.9">H_D8</text>
<text x="159.1" y="165.4">H_A7</text>
<text x="195" y="165.4">D3</text>
<text x="199.2" y="162.5">A8</text>
<text x="199.2" y="165.9">A7</text>
<text x="221.3" y="162.5">DQ8</text>
<text x="221.3" y="165.9">DQ7</text>
<text x="226.7" y="165.4">K5</text>
<text x="242.9" y="165.4">H_D7</text>
<text x="159.1" y="168.8">H_A6</text>
<text x="159.1" y="172.2">H_A5</text>
<text x="195" y="172.2">D2</text>
<text x="195" y="168.8">E1</text>
<text x="199.2" y="169.4">A6</text>
<text x="199.2" y="172.8">A5</text>
<text x="221.3" y="169.4">DQ6</text>
<text x="221.3" y="172.8">DQ5</text>
<text x="226.7" y="168.8">K7</text>
<text x="226.9" y="172.2">L8</text>
<text x="242.9" y="168.8">H_D6</text>
<text x="242.9" y="172.2">H_D5</text>
<text x="159.1" y="175.6">H_A4</text>
<text x="159.1" y="179">H_A3</text>
<text x="195" y="179">L3</text>
<text x="195" y="175.6">C2</text>
<text x="199.2" y="176.2">A4</text>
<text x="199.2" y="179.6">A3</text>
<text x="221.3" y="176.2">DQ4</text>
<text x="221.3" y="179.6">DQ3</text>
<text x="226.7" y="175.6">K8</text>
<text x="226.9" y="179">L7</text>
<text x="242.9" y="175.6">H_D4</text>
<text x="242.9" y="179">H_D3</text>
<text x="159.1" y="182.5">H_A2</text>
<text x="159.1" y="185.9">H_A1</text>
<text x="195" y="185.9">L1</text>
<text x="195" y="182.5">L2</text>
<text x="199.2" y="183">A2</text>
<text x="221.3" y="183">DQ2</text>
<text x="226.9" y="185.9">L5</text>
<text x="226.9" y="182.5">L6</text>
<text x="242.9" y="182.5">H_D2</text>
<text x="242.9" y="185.9">H_D1</text>
<text x="159.1" y="189.3">H_A0</text>
<text x="195" y="189.3">K4</text>
<text x="199.2" y="186.5">A1</text>
<text x="199.2" y="189.9">A0</text>
<text x="221.3" y="186.5">DQ1</text>
<text x="221.3" y="189.9">DQ0</text>
<text x="226.9" y="189.3">L4</text>
<text x="242.9" y="189.3">H_D0</text>
<text x="110.8" y="193.8">EBI1_ADR</text>
<text x="143.7" y="192.7">EBI1_ADR</text>
<text x="197.9" y="196.4">1223-3836</text>
<text x="197.9" y="195">MT29C8G72MAPATFJR-6 IT</text>
<text x="206.7" y="196.3">1</text>
<text x="172.9" y="211.5">SP2807</text>
<text x="178" y="213.2">SP2809</text>
<text x="183.1" y="211.5">SP2810</text>
<text x="188.3" y="213.2">SP2808</text>
<text x="229.3" y="211.5">SP2811</text>
</g>
</svg>
